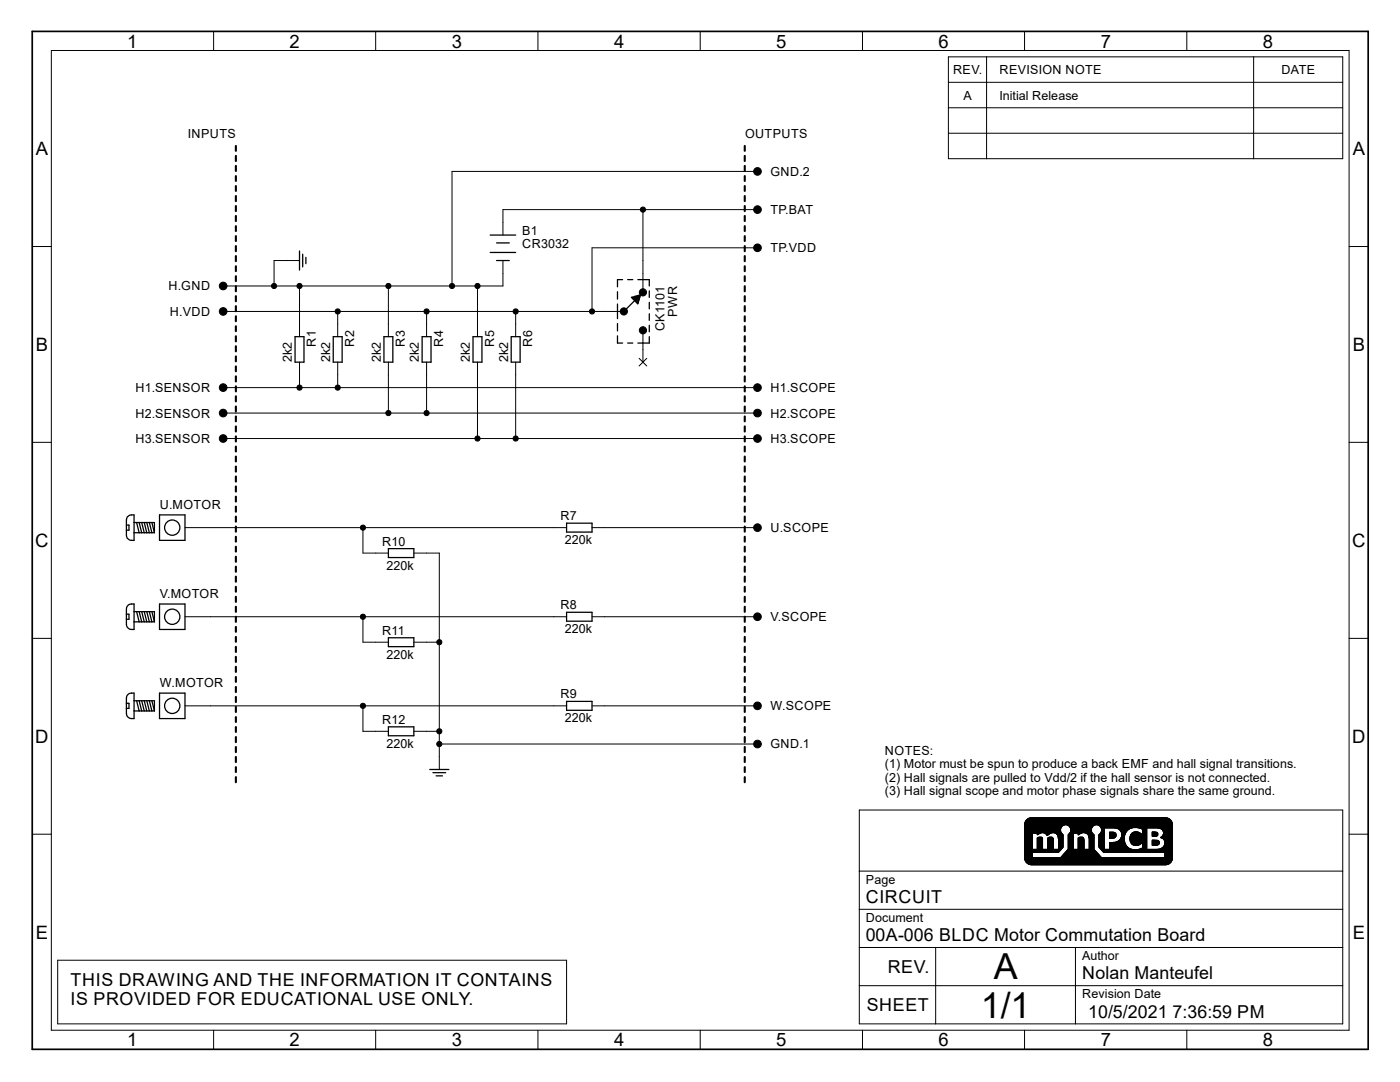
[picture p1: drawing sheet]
<svg xmlns="http://www.w3.org/2000/svg" width="279mm" height="216mm" viewBox="0 0 279 216" stroke-linecap="round" stroke-linejoin="round" font-family="sans-serif">
<path d="M6.4 6.3h266.6v203.1h-266.6z" fill="none" stroke="#000" stroke-width=".34"/>
<g fill="none" stroke="#000" stroke-width=".2">
<path d="M10.2 10.1h259v195.5h-259zM42.6 6.3v3.8M75 6.3v3.8M107.4 6.3v3.8M139.7 6.3v3.8M172.1 6.3v3.8M189.3 11.3h78.7v20.4h-78.7zM189.3 16.4h78.7M196.9 11.3v20.4M204.5 6.3v3.8M236.9 6.3v3.8M250.2 11.3v20.4"/>
<path d="M151.2 34.2h-61v22.9M189.3 21.5h78.7M189.3 26.6h78.7M6.4 49.2h3.8M59.8 57.1v10.1M59.8 52h-5.1v5.1M77.5 57.1v10.1M95.3 57.1v10.1M100.4 52v5.1h-55.9M128.3 41.8v16.5M151.2 41.8h-50.8v5.1M151.2 49.4h-33v12.7"/>
<path d="M269.2 49.2h3.8M44.5 77.3h106.7M44.5 62.1h80M59.8 72.3v5M67.4 62.1v5.1M67.4 72.3v5M77.5 72.3v10.1M85.1 62.1v5.1M85.1 72.3v10.1M95.3 72.3v15.2M102.9 62.1v5.1M102.9 72.3v15.2"/>
<path d="M127.6 71.5l1.5 1.5M128.3 65.9v6.4M129.1 71.5l-1.5 1.5M6.4 88.3h3.8M44.5 82.4h106.7M44.5 87.5h106.7M269.2 88.3h3.8M36.9 105.3h76.2M72.4 105.3v5.1h5.1M82.6 110.4h5.1v43.1M118.2 105.3h33M6.4 127.4h3.8"/>
<path d="M36.9 123.1h76.2M72.4 123.1v5h5.1M82.6 128.1h5.1M118.2 123.1h33M269.2 127.4h3.8M36.9 140.8h76.2M72.4 140.8v5.1h5.1M82.6 145.9h5.1M87.7 148.5h63.5M118.2 140.8h33M6.4 166.5h3.8M171.5 161.6h96.5v42.7h-96.5z"/>
<path d="M171.5 173.8h96.5M204.5 166.5h1.5M204.5 171.3h29.5M204.5 171.2h29.5M204.5 171.1l29.5 .1M204.5 171.1h1.5M204.5 171h1.5M204.5 170.9h1.5M204.5 170.8h1.5M204.5 170.7h1.5M204.5 170.6h1.5M204.5 170.5h1.5"/>
<path d="M204.5 170.4h1.5M204.5 170.3h1.5M204.5 170.2h1.5M204.5 170.1h1.5M204.5 170.1h6.7M204.5 170h6.8M204.5 170h6.9M204.5 169.9h6.9M204.5 169.8h7M204.5 169.7h7.1M204.5 169.6h7.2M204.5 169.5h7.3"/>
<path d="M204.5 169.4h7.3M204.5 169.4h1.5M204.5 169.3h1.5M204.5 169.2h1.5M204.5 169.1h1.5M204.5 169h1.5M204.5 168.9h1.5M204.5 168.8h1.5M204.5 168.7h1.5M204.5 168.6h1.5M204.5 168.5h1.5M204.5 168.4h1.5"/>
<path d="M204.5 168.3h1.5M204.5 168.2h1.5M204.5 168.1h1.5M204.5 168h1.5M204.5 167.9h1.5M204.5 167.8h1.5M204.5 167.7h1.5M204.5 167.6h1.5M204.5 167.5h1.5M204.5 167.4h1.5M204.5 167.3h1.5M204.5 167.2h1.5"/>
<path d="M204.5 167.1h1.5M204.5 167h1.5M204.5 166.9h1.5M204.5 166.8h1.5M204.5 166.7h1.5M204.5 166.6h1.5M204.5 166.4h1.5M204.5 166.3h1.5M204.5 166.2h3.2M204.5 166.2h3.4M204.5 166.2h7.3M204.5 166.1h7.3"/>
<path d="M204.5 166h7.2M204.5 165.9h7.2M204.5 165.8h7.2M204.5 165.7h7.2M204.5 165.6h7.2M204.5 165.5h7.2M204.5 165.4h7.2M204.5 165.3h7.2M204.5 165.2h7.2M204.5 165.1h7.3M204.5 165h7.4M204.5 164.9h7.4"/>
<path d="M204.5 164.9h7.5M204.5 164.8h7.5M204.5 164.8h7.6M204.5 164.6h7.9M204.5 164.6h29.5M204.5 164.5h29.5M204.5 164.4h29.5M204.5 171.5h29.4M204.5 171.4h29.5M204.5 164.3h29.5M204.5 164.3h29.4M204.5 164.2h29.4"/>
<path d="M204.6 171.6h29.3M204.6 164.1h29.3M204.6 171.7h29.2M204.6 164h29.3M204.6 164h29.2M204.6 171.8h29.2M204.6 163.9h29.2M204.7 171.9h29.1M204.7 163.8l29.1 .1M204.7 172h29M204.7 163.8h29M204.8 163.7h28.9"/>
<path d="M204.8 172.1h28.8M204.8 172h28.9M204.8 163.7h28.8M204.9 163.6h28.7M204.9 172.2h28.7M204.9 172.1h28.7M204.9 172.2h28.6M204.9 163.5h28.6M205 163.5h28.5M205.1 172.3h28.3M205.1 163.4h28.3M205.1 163.4h28.2"/>
<path d="M205.2 172.4h28.1M205.2 163.3h28.1M205.3 172.5h27.8M205.4 163.2h27.7M205.4 172.5h27.6M205.5 163.2h27.5M205.7 172.6h27M205.7 163.2h27M207 166.5h.2M207 169.4h1.1M207 169.3h1.1M207 169.2h1.1"/>
<path d="M207 169.1h1.1M207 169h1.1M207 168.9h1.1M207 168.8h1.1M207 168.7h1.1M207 168.6h1.1M207 168.5h1.1M207 168.4h1.1M207 168.3h1.1M207 168.2h1.1M207 168.1h1.1M207 168h1.1"/>
<path d="M207 167.9h1.1M207 167.8h1.1M207 167.7h1.1M207 167.6h1.1M207 167.5h1.1M207 167.4h1.1M207 167.3h1.1M207 167.2h1M207 166.6h.1M207 166.5h.1M207 166.3h.5M207 166.3h.6"/>
<path d="M207.1 167.1h.8M207.2 167.1h.7M207.3 167h.6M207.4 166.4h-.4M208.2 166.2h1.9M208.4 166.2h1.4M208.5 166.3h1.2M208.6 166.3h1M208.7 166.4h.8M208.8 166.5h.5M208.9 166.6h.3M209 166.7h.1"/>
<path d="M209.1 169.4h1.1M209.1 169.3h1.1M209.1 169.2h1.1M209.1 169.1h1.1M209.1 169h1.1M209.1 168.9h1.1M209.1 168.8h1.1M209.1 168.7h1.1M209.1 168.6h1.1M209.1 168.5h1.1M209.1 168.4h1.1M209.1 168.3h1.1"/>
<path d="M209.1 168.2h1.1M209.1 168.1h1.1M209.1 168h1.1M209.1 167.9h1.1M209.1 167.8h1.1M209.1 167.7h1.1M209.1 167.6h1.1M209.1 167.5h1.1M209.1 167.4h1.1M209.1 167.3h1M209.1 167.2h1M209.2 167.2h.9"/>
<path d="M209.2 167.1h.9M209.3 167.1h.8M209.4 167h.6M210.3 166.2h1.5M210.6 166.2h1.2M210.7 166.3h1.2M210.8 166.4h1.2M210.9 166.5h1.2M211 166.5h1.1M211 166.6h1.1M211.1 166.7h1M211.1 166.8h1"/>
<path d="M211.2 167h.9M211.2 166.9h.9M211.2 167.3h.9M211.2 167.2h.9M211.2 167.1h.9M211.2 169.4h.7M211.2 169.3h.7M211.2 169.3h.8M211.2 169.2h.8M211.2 169.1h.9M211.2 169h.9M211.2 168.9h.9"/>
<path d="M211.2 168.8h.9M211.2 168.7h.9M211.2 168.6h.9M211.2 168.5h.9M211.2 168.4h.9M211.2 168.3h.9M211.2 168.2h.9M211.2 168.1h.9M211.2 168h.9M211.2 167.9h.9M211.2 167.8h.9M211.2 167.7h.9"/>
<path d="M211.2 167.6h.9M211.2 167.5h.9M211.2 167.4h.9M211.7 171.1h8.1M211.8 171h7.9M211.8 170.9h7.9M211.9 170.9h7.7M212 170.8h7.5M212 170.7h7.5M212 170.7h7.4M212.1 170.6h7.3M212.1 169.2h-.9"/>
<path d="M212.1 170.6h7.2M212.2 170.5h7.1M212.3 170.5h6.9M212.3 170.4h6.9M212.3 164.7h-7.8M212.4 170.3h6.7M212.5 170.2h6.5M212.5 170.2h6.4M212.6 170.1h6.3M212.7 170h6.1M212.8 169.9h5.9M212.8 169.8h5.9"/>
<path d="M212.9 169.8h5.7M212.9 169.7h5.7M213 169.7h5.5M213 164.6h5.5M213 169.6h5.5M213.1 169.6h5.3M213.1 164.7h5.3M213.1 169.5h5.3M213.2 169.4l5.1 .1M213.2 169.4h1M213.2 169.3h1M213.2 169.2h1"/>
<path d="M213.2 169.1h1M213.2 169h1M213.2 168.9h1M213.2 168.8h1M213.2 168.7h1M213.2 168.6h1M213.2 168.5h1M213.2 168.4h1M213.2 168.3h1M213.2 168.2h1M213.2 168.1h1M213.2 168h1"/>
<path d="M213.2 167.9h1M213.2 167.8h1M213.2 167.7h1M213.2 167.6h1M213.2 167.5h1M213.2 167.4h1M213.2 167.3h1M213.2 167.2h1M213.2 167.1h1M213.2 167h1M213.2 166.9h1M213.2 166.8h1"/>
<path d="M213.2 166.7h1M213.2 166.6h1M213.2 166.5h1M213.2 164.8h5M213.3 166.5h.9M213.3 166.4h.9M213.3 164.8h4.9M213.4 164.8h4.7M213.4 164.9h4.7M213.4 166.3h.8M213.5 166.3h.7M213.5 166.2h2.4"/>
<path d="M213.5 165h4.5M213.5 166.2h2.7M213.5 166.2h4.4M213.5 165.1h4.4M213.6 166.1h4.3M213.6 165.1h4.3M213.6 166h4.3M213.6 165.2h4.3M213.7 165.9h4.1M213.7 165.8h4.1M213.7 165.4h4.1M213.7 165.3h4.1"/>
<path d="M213.7 165.7h4.1M213.7 165.6h4.1M213.7 165.5h4.1M215.2 166.5h.2M215.2 169.4h1.1M215.2 169.3h1.1M215.2 169.2h1.1M215.2 169.1h1.1M215.2 169h1.1M215.2 168.9h1.1M215.2 168.8h1.1M215.2 168.7h1.1"/>
<path d="M215.2 168.6h1.1M215.2 168.5h1.1M215.2 168.4h1.1M215.2 168.3h1.1M215.2 168.2h1.1M215.2 168.1h1.1M215.2 168h1.1M215.2 167.9h1.1M215.2 167.8h1.1M215.2 167.7h1.1M215.2 167.6h1.1M215.2 167.5h1.1"/>
<path d="M215.2 167.4h1.1M215.2 167.3h1.1M215.2 167.2l1.1 .1M215.2 167.2h1M215.2 166.5h.1M215.2 166.3h.5M215.2 166.6h.1M215.3 167.1h.9M215.5 167h.6M215.6 166.4h-.4M216.4 166.2h1.6M216.7 166.2h1.3"/>
<path d="M216.8 166.3h1.2M216.8 166.3h1.3M216.9 166.4h1.3M217 166.5h1.2M217.1 166.5h1.2M217.1 166.6h1.2M217.2 166.6h1.1M217.2 166.7h1.1M217.3 166.8h1M217.3 166.9h1M217.3 167.2h1M217.3 167.1h1"/>
<path d="M217.3 167h1M217.4 169.4h.9M217.4 169.3h.9M217.4 169.2h.9M217.4 169.1h.9M217.4 169h.9M217.4 168.9h.9M217.4 168.8h.9M217.4 168.7h.9M217.4 168.6h.9M217.4 168.5h.9M217.4 168.4h.9"/>
<path d="M217.4 168.3h.9M217.4 168.2h.9M217.4 168.1h.9M217.4 168h.9M217.4 167.9h.9M217.4 167.8h.9M217.4 167.7h.9M217.4 167.6h.9M217.4 167.5h.9M217.4 167.4h.9M217.4 167.3h.9M219.1 164.6h14.9"/>
<path d="M219.2 164.7h14.8M219.3 169.1h1M219.3 169h1M219.3 168.9h1M219.3 168.8h1M219.3 168.7h1M219.3 168.6h1M219.3 168.5h1M219.3 168.4h1M219.3 168.3h1M219.3 168.2h1M219.3 168.1h1"/>
<path d="M219.3 168h1M219.3 167.9h1M219.3 167.8h1M219.3 167.7h1M219.3 167.6h1M219.3 167.5h1M219.3 167.4h1M219.3 167.3h1M219.3 167.2h1M219.3 167.1h1M219.3 167h1M219.3 166.9h1"/>
<path d="M219.3 166.8h1M219.3 166.7h1M219.3 166.6h1M219.3 166.5h1M219.4 169.1h.9M219.4 166.5h.9M219.4 169.2h.9M219.4 164.8h14.6M219.5 169.2h.8M219.5 166.4h.8M219.5 164.8h14.5M219.5 169.3h.8"/>
<path d="M219.5 164.9h14.5M219.6 169.4h.7M219.6 169.3h.7M219.6 166.3h.7M219.6 164.9h14.4M219.6 166.2h.7M219.6 165h14.4M219.7 169.4l6.2 .1M219.7 166.2h.6M219.7 169.5h6.4M219.7 166.1h.6M219.7 165.1h14.3"/>
<path d="M219.8 169.5h14.2M219.8 166h.5M219.8 165.2h6.1M219.8 165.2h6.3M219.8 169.6h14.2M219.8 165.9h.5M219.8 165.3h.5M219.8 165.8h.5M219.8 165.7h.5M219.8 165.6h.5M219.8 165.5h.5M219.8 165.4h.5"/>
<path d="M219.9 169.7h14.1M220 169.8h14M220.1 169.9h13.9M220.1 170h13.9M220.2 170h13.8M220.3 170.1h13.7M221.4 166.5h1.3M221.4 169.4h4.2M221.4 169.3h4.1M221.4 169.3h4M221.4 169.2h3.9M221.4 169.1h3.7"/>
<path d="M221.4 169h3.7M221.4 169h3.6M221.4 168.9h3.5M221.4 168.8h3.4M221.4 168.7h3.4M221.4 168.7h3.3M221.4 168.6h3.3M221.4 168.5h3.3M221.4 168.5h3.2M221.4 168.4h3.2M221.4 168.3l3.2 .1M221.4 168.3h3.1"/>
<path d="M221.4 168.2h3.1M221.4 168.1h3.1M221.4 167.3h.5M221.4 167.2h1.1M221.4 167.1h1.1M221.4 167.1h1.2M221.4 167h1.2M221.4 166.9h1.3M221.4 166.8h1.3M221.4 166.7h1.3M221.4 166.6h1.3M221.4 166.4h1.3"/>
<path d="M221.4 166.3h1.3M221.4 166.3h1.2M221.4 166.2h1.2M221.4 166.2h1.1M221.4 166.1h1.1M221.4 166h.8M222.2 168.1h2.3M222.4 167.2l-1 .1M222.7 166.9l-1.3 .1M222.8 168h1.7M222.9 167.9h1.6M222.9 165.3h2.7"/>
<path d="M223 167.9h1.4M223.1 165.4h2.4M223.1 167.9h1.3M223.1 165.4h2.3M223.2 167.8h1.2M223.2 165.4h2.2M223.3 167.7h1.1M223.3 165.5h2M223.4 167.7h1M223.4 165.5h1.9M223.4 167.6h1M223.5 167.6h.9"/>
<path d="M223.5 165.7h1.6M223.5 165.6h1.6M223.5 167.5h.9M223.6 165.7h1.4M223.6 167.4h.8M223.6 165.8h1.4M223.6 167.3h.8M223.6 165.8h1.3M223.7 167.3h.7M223.7 165.9h1.1M223.7 167.2h.7M223.7 167.1h.7"/>
<path d="M223.7 166h1.1M223.8 167.1h.6M223.8 167h.6M223.8 166.1h.9M223.8 166h.9M223.8 166.9h.6M223.8 166.8h.6M223.8 166.2h.8M223.8 166.2h.9M223.9 166.5h.6M223.9 166.8h.6M223.9 166.7h.6"/>
<path d="M223.9 166.6h.6M223.9 166.4h.7M223.9 166.3h.7M225.5 167.6h3.4M225.5 167.5h3.4M225.5 167.4h3.4M225.5 167.3h3.4M225.5 167.2h3.4M225.5 167.1h3.4M225.6 167.9h3.3M225.6 167.8h3.3M225.6 167.7h3.3"/>
<path d="M225.6 167.6h3.3M225.6 167h3.3M225.6 166.9h3.3M225.6 166.8h3.3M225.6 168h3.3M225.6 166.7h3.3M225.6 166.6h3.3M225.7 168.1h3.2M225.7 166.6h3.2M225.7 166.5h3.2M225.7 168.2h2.2M225.7 166.5h2.2"/>
<path d="M225.8 166.5h2M225.8 168.3h2M225.8 168.2h2.1M225.8 166.4h2M225.8 168.4h1.9M225.8 166.3h1.9M225.9 168.4h1.7M225.9 166.3h1.7M225.9 166.2h1.7M226 168.5h1.5M226 166.2h1.5M226.1 168.6h1.3"/>
<path d="M226.1 168.5h1.4M226.1 166.2h1.3M226.1 166.1h1.3M226.2 168.6h1.1M226.3 166h.9M226.4 168.7h.7M226.4 166h.7M227.1 169.5h6.9M227.1 165.2h6.9M227.2 169.5h6.8M227.2 165.2h6.8M227.6 169.4h1.3"/>
<path d="M227.6 165.3h1.3M227.7 169.3h1.2M227.8 169.3h1.1M227.8 165.4h1.1M227.9 169.2h1M227.9 165.4h1M228 169.2h.9M228 165.5h.9M228 166.5h.9M228 169.1h.9M228 169h.9M228 168.9h.9"/>
<path d="M228 168.8h.9M228 168.7h.9M228 168.6h.9M228 168.5h.9M228 168.4h.9M228 168.3h.9M228 168.2h.9M228 166.4h.9M228 166.3h.9M228 166.2h.9M228 166.1h.9M228 166h.9"/>
<path d="M228 165.9h.9M228 165.8h.9M228 165.7h.9M228 165.6h.9M230 166.5h1.1M230 168.7h.7M230 168.6h1.1M230 168.5h1.2M230 168.4h1.3M230 168.3h1.3M230 168.3h1.4M230 168.2h1.4"/>
<path d="M230 168.1h1.4M230 168h1.4M230 167.9h1.3M230 167.8h1.2M230 167.7h1.1M230 167.6h.9M230 166.9h.6M230 166.8h.8M230 166.8h.9M230 166.8h1M230 166.7h1M230 166.6h1.1"/>
<path d="M230 166.4h1.1M230 166.3h1.1M230 166.2h1.1M230 166.2h1M230 166.1h1M230 166h.8M230 166h.5M231.1 168.6l-1.1 .1M231.1 166.6l-1.1 .1M231.5 169.4h2.5M231.5 165.3h2.5M231.6 169.3h2.4"/>
<path d="M231.6 167.1h2.4M231.6 165.4h2.4M231.6 167.2h2.4M231.7 169.3h2.3M231.7 167h2.3M231.8 169.2h2.2M231.8 167h2.2M231.8 165.4h2.2M231.8 167.2h2.2M231.9 165.5h2.1M231.9 169.2h2.1M231.9 166.9h2.1"/>
<path d="M231.9 166.8h2.1M232 169.1h2M232 167.3h2M232 166.8h2M232 165.6h2M232 165.7h2M232.1 169.1h1.9M232.1 167.3h1.9M232.1 166.7h1.9M232.1 165.7h1.9M232.1 169h1.9M232.1 167.4h1.9"/>
<path d="M232.1 166.6h1.9M232.1 165.8h1.9M232.2 166.5h1.8M232.2 169h1.8M232.2 166.4h1.8M232.2 166h1.8M232.2 165.9h1.8M232.2 168.9h1.8M232.2 167.5h1.8M232.2 167.4h1.8M232.2 166.3h1.8M232.2 166.2h1.8"/>
<path d="M232.2 166.1h1.8M232.3 168.8h1.7M232.3 167.6h1.7M232.3 168.7h1.7M232.4 168.7h1.6M232.4 167.7h1.6M232.4 168.6h1.6M232.4 167.8h1.6M232.5 168.5h1.5M232.5 168.4h1.5M232.5 168.3h1.5M232.5 168.2h1.5"/>
<path d="M232.5 168.1h1.5M232.5 168h1.5M232.5 167.9h1.5M232.5 171.1h1.5M232.5 171h1.5M232.5 170.9h1.5M232.5 170.8h1.5M232.5 170.7h1.5M232.5 170.6h1.5M232.5 170.5h1.5M232.5 170.4h1.5M232.5 170.3h1.5"/>
<path d="M232.5 170.2h1.5M232.5 170.1h1.5M233.9 171.7h-29.3M234 171.4h-29.5M269.2 166.5h3.8M11.5 191.6h101.6v12.7h-101.6zM171.5 181.4h96.5M171.5 189.1h96.5M171.5 196.7h96.5M186.7 189.1v15.2M214.6 189.1v15.2M42.6 205.6v3.8"/>
<path d="M75 205.6v3.8M107.4 205.6v3.8M139.7 205.6v3.8M172.1 205.6v3.8M204.5 205.6v3.8M236.9 205.6v3.8"/>
<circle cx="151.2" cy="34.2" r=".76"/>
<circle cx="44.5" cy="57.1" r=".76"/>
<circle cx="54.7" cy="57.1" r=".51"/>
<circle cx="59.8" cy="57.1" r=".51"/>
<circle cx="77.5" cy="57.1" r=".51"/>
<circle cx="90.2" cy="57.1" r=".51"/>
<circle cx="95.3" cy="57.1" r=".51"/>
<circle cx="128.3" cy="41.8" r=".51"/>
<circle cx="128.3" cy="58.3" r=".72"/>
<circle cx="151.2" cy="41.8" r=".76"/>
<circle cx="151.2" cy="49.4" r=".76"/>
<circle cx="44.5" cy="62.1" r=".76"/>
<circle cx="44.5" cy="77.3" r=".76"/>
<circle cx="59.8" cy="77.3" r=".51"/>
<circle cx="67.4" cy="77.3" r=".51"/>
<circle cx="67.4" cy="62.1" r=".51"/>
<circle cx="85.1" cy="62.1" r=".51"/>
<circle cx="102.9" cy="62.1" r=".51"/>
<circle cx="118.1" cy="62.1" r=".51"/>
<circle cx="124.5" cy="62.1" r=".72"/>
<circle cx="128.3" cy="65.9" r=".72"/>
<circle cx="151.2" cy="77.3" r=".76"/>
<circle cx="44.5" cy="87.5" r=".76"/>
<circle cx="44.5" cy="82.4" r=".76"/>
<circle cx="77.5" cy="82.4" r=".51"/>
<circle cx="85.1" cy="82.4" r=".51"/>
<circle cx="95.3" cy="87.5" r=".51"/>
<circle cx="102.9" cy="87.5" r=".51"/>
<circle cx="151.2" cy="87.5" r=".76"/>
<circle cx="151.2" cy="82.4" r=".76"/>
<circle cx="72.4" cy="105.3" r=".51"/>
<circle cx="151.2" cy="105.3" r=".76"/>
<circle cx="72.4" cy="123.1" r=".51"/>
<circle cx="87.7" cy="128.1" r=".51"/>
<circle cx="151.2" cy="123.1" r=".76"/>
<circle cx="72.4" cy="140.8" r=".51"/>
<circle cx="87.7" cy="145.9" r=".51"/>
<circle cx="87.7" cy="148.5" r=".51"/>
<circle cx="151.2" cy="148.5" r=".76"/>
<circle cx="151.2" cy="140.8" r=".76"/>
</g>
<g fill="#000">
<circle cx="151.2" cy="34.2" r=".76"/>
<circle cx="44.5" cy="57.1" r=".76"/>
<circle cx="54.7" cy="57.1" r=".51"/>
<circle cx="59.8" cy="57.1" r=".51"/>
<circle cx="77.5" cy="57.1" r=".51"/>
<circle cx="90.2" cy="57.1" r=".51"/>
<circle cx="95.3" cy="57.1" r=".51"/>
<circle cx="128.3" cy="41.8" r=".51"/>
<circle cx="128.3" cy="58.3" r=".72"/>
<circle cx="151.2" cy="41.8" r=".76"/>
<circle cx="151.2" cy="49.4" r=".76"/>
<circle cx="44.5" cy="62.1" r=".76"/>
<circle cx="44.5" cy="77.3" r=".76"/>
<circle cx="59.8" cy="77.3" r=".51"/>
<circle cx="67.4" cy="77.3" r=".51"/>
<circle cx="67.4" cy="62.1" r=".51"/>
<circle cx="85.1" cy="62.1" r=".51"/>
<circle cx="102.9" cy="62.1" r=".51"/>
<circle cx="118.1" cy="62.1" r=".51"/>
<circle cx="124.5" cy="62.1" r=".72"/>
<circle cx="128.3" cy="65.9" r=".72"/>
<circle cx="151.2" cy="77.3" r=".76"/>
<circle cx="44.5" cy="87.5" r=".76"/>
<circle cx="44.5" cy="82.4" r=".76"/>
<circle cx="77.5" cy="82.4" r=".51"/>
<circle cx="85.1" cy="82.4" r=".51"/>
<circle cx="95.3" cy="87.5" r=".51"/>
<circle cx="102.9" cy="87.5" r=".51"/>
<circle cx="151.2" cy="87.5" r=".76"/>
<circle cx="151.2" cy="82.4" r=".76"/>
<circle cx="72.4" cy="105.3" r=".51"/>
<circle cx="151.2" cy="105.3" r=".76"/>
<circle cx="72.4" cy="123.1" r=".51"/>
<circle cx="87.7" cy="128.1" r=".51"/>
<circle cx="151.2" cy="123.1" r=".76"/>
<circle cx="72.4" cy="140.8" r=".51"/>
<circle cx="87.7" cy="145.9" r=".51"/>
<circle cx="87.7" cy="148.5" r=".51"/>
<circle cx="151.2" cy="148.5" r=".76"/>
<circle cx="151.2" cy="140.8" r=".76"/>
</g>
<g fill="none" stroke="#000" stroke-width=".25">
<path d="M59.8 50.1v3.8M60.4 50.7v2.6M61 51.4v1.2M97.8 46.9h5.1M97.8 50.4h5.1M99.1 52h2.5M99.1 48.5h2.5M123.2 58.2v1.5M124.2 55.8h-1v1.4M125.3 55.8h1M126 59.4l1.8-.6-.5 1.8zM126 59.4h1.7"/>
<path d="M126.2 59.5h1.4M126.4 59.7h1.2M126.6 59.9h.9M126.7 59.1h1M127.3 59h.5M127.3 55.8h2.3v1.3M127.6 59.1l-3.1 3M129.6 58v1.4M58.9 67.2h1.8v5.1h-1.8zM66.5 67.2h1.8v5.1h-1.8zM76.6 67.2h1.8v5.1h-1.8zM84.2 67.2h1.8v5.1h-1.8z"/>
<path d="M94.4 67.2h1.8v5.1h-1.8zM102 67.2h1.8v5.1h-1.8zM123.2 67v1.5h1M123.2 60.7v2.9M123.2 64.6v1.4M125.3 68.5h1M126.8 60.1h.6M127 60.3h.4M127.2 60.5h.1M129.6 60.3v1.3M129.6 62.6v1.3M129.6 64.9v1.3"/>
<path d="M129.6 67.2v1.3h-2.3M25.2 104.8h.5v1h-.5M25.4 103.2a1.27 1.27 0 0 1 1.4-.5v5.1a1.17 1.17 0 0 1-1.6-1v-3zM26.8 104.3h4v2M26.8 106.3h4M27.3 104.3l.5 2M27.8 104.3l.5 2M28.3 104.3l.5 2M28.8 104.3l.5 2M29.3 104.3l.5 2M29.8 104.3l.5 2M30.3 104.3l.5 2"/>
<path d="M31.8 102.7h5.1v5.1h-5.1zM77.5 109.5h5.1v1.8h-5.1zM113.1 104.4h5.1v1.8h-5.1zM25.2 122.6h.5v1h-.5M25.4 120.9a1.27 1.27 0 0 1 1.4-.4v5.1a1.17 1.17 0 0 1-1.6-1v-3.1zM25.7 138.5l1.1-.2v5.1a1.17 1.17 0 0 1-1.6-1v-3.1l.2-.6zM26.8 122h4v2.1M26.8 139.8h4v2.1M26.8 124.1h4M27.3 122l.5 2.1M27.3 139.8l.5 2.1M27.8 122l.5 2.1"/>
<path d="M27.8 139.8l.5 2.1M28.3 122l.5 2.1M28.3 139.8l.5 2.1M28.8 122l.5 2.1M28.8 139.8l.5 2.1M29.3 122l.5 2.1M29.3 139.8l.5 2.1M29.8 122l.5 2.1M29.8 139.8l.5 2.1M30.3 122l.5 2.1M30.3 139.8l.5 2.1M31.8 120.5h5.1v5.1h-5.1z"/>
<path d="M31.8 138.3h5.1v5.1h-5.1zM77.5 127.3h5.1v1.7h-5.1zM113.1 122.2h5.1v1.8h-5.1zM113.1 140h5.1v1.7h-5.1zM25.2 140.3h.5v1.1h-.5M26.8 141.9h4M77.5 145h5.1v1.8h-5.1zM85.8 153.5h3.8M86.4 154.2h2.5M87 154.8h1.3"/>
<circle cx="34.4" cy="105.3" r="1.53"/>
<circle cx="34.4" cy="123.1" r="1.53"/>
<circle cx="34.4" cy="140.8" r="1.53"/>
</g>
<g fill="none" stroke="#000" stroke-width=".42">
<path d="M47.1 29.1v1M47.1 31.1v1M47.1 33.1v1M47.1 35.1v1M47.1 37.1v1M47.1 39.1v1M148.6 29.1v1M148.6 31.1v1M148.6 33.1v1M148.6 35.1v1M148.6 37.1v1M148.6 39.1v1"/>
<path d="M47.1 41.1v1M47.1 43.1v1M47.1 45.1v1M47.1 47.1v1M47.1 49.1v1M47.1 51.1v1M47.1 53.1v1M47.1 55.1v1M47.1 57.1v1M47.1 59.1v1M148.6 41.1v1M148.6 43.1v1"/>
<path d="M148.6 45.1v1M148.6 47.1v1M148.6 49.1v1M148.6 51.1v1M148.6 53.1v1M148.6 55.1v1M148.6 57.1v1M148.6 59.1v1M47.1 61.1v1M47.1 63.1v1M47.1 65.1v1M47.1 67.1v1"/>
<path d="M47.1 69.1v1M47.1 71.1v1M47.1 73.1v1M47.1 75.1v1M47.1 77.1v1M47.1 79.1v1M148.6 61.1v1M148.6 63.1v1M148.6 65.1v1M148.6 67.1v1M148.6 69.1v1M148.6 71.1v1"/>
<path d="M148.6 73.1v1M148.6 75.1v1M148.6 77.1v1M148.6 79.1v1M47.1 81.1v1M47.1 83.1v1M47.1 85.1v1M47.1 87.1v1M47.1 89.1v1M47.1 91.1v1M47.1 93.1v1M47.1 95.1v1"/>
<path d="M47.1 97.1v1M47.1 99.1v1M148.6 81.1v1M148.6 83.1v1M148.6 85.1v1M148.6 87.1v1M148.6 89.1v1M148.6 91.1v1M148.6 93.1v1M148.6 95.1v1M148.6 97.1v1M148.6 99.1v1"/>
<path d="M47.1 101.1v1M47.1 103.1v1M47.1 105.1v1M47.1 107.1v1M47.1 109.1v1M47.1 111.1v1M47.1 113.1v1M47.1 115.1v1M47.1 117.1v1M47.1 119.1v1M148.6 101.1v1M148.6 103.1v1"/>
<path d="M148.6 105.1v1M148.6 107.1v1M148.6 109.1v1M148.6 111.1v1M148.6 113.1v1M148.6 115.1v1M148.6 117.1v1M148.6 119.1v1M47.1 121.1v1M47.1 123.1v1M47.1 125.1v1M47.1 127.1v1"/>
<path d="M47.1 129.1v1M47.1 131.1v1M47.1 133.1v1M47.1 135.1v1M47.1 137.1v1M47.1 139.1v1M148.6 121.1v1M148.6 123.1v1M148.6 125.1v1M148.6 127.1v1M148.6 129.1v1M148.6 131.1v1"/>
<path d="M148.6 133.1v1M148.6 135.1v1M148.6 137.1v1M148.6 139.1v1M47.1 141.1v1M47.1 143.1v1M47.1 145.1v.9M47.1 147.1v1M47.1 149.1v1M47.1 151v1.1M47.1 153.1v1M47.1 155.1v1"/>
<path d="M148.6 141.1v1M148.6 143.1v1M148.6 145.1v.9M148.6 147.1v1M148.6 149.1v1M148.6 151v1.1M148.6 153.1v1M148.6 155.1v1"/>
</g>
<g font-size="7.2">
<text x="198.3" y="195.4">A</text>
<text x="195.7" y="203">1/1</text>
</g>
<g font-size="3.7">
<text x="25.4" y="9.5">1</text>
<text x="57.8" y="9.5">2</text>
<text x="90.2" y="9.5">3</text>
<text x="122.6" y="9.5">4</text>
<text x="154.9" y="9.5">5</text>
<text x="187.3" y="9.5">6</text>
<text x="219.7" y="9.5">7</text>
<text x="252" y="9.5">8</text>
<text x="7.2" y="30.9">A</text>
<text x="270" y="30.9">A</text>
<text x="7.2" y="70">B</text>
<text x="270" y="70">B</text>
<text x="7" y="109.1">C</text>
<text x="269.8" y="109.1">C</text>
<text x="7" y="148.3">D</text>
<text x="269.8" y="148.3">D</text>
<text x="7.2" y="187.3">E</text>
<text x="270" y="187.3">E</text>
<text x="25.4" y="208.8">1</text>
<text x="57.8" y="208.8">2</text>
<text x="90.2" y="208.8">3</text>
<text x="122.6" y="208.8">4</text>
<text x="154.9" y="208.8">5</text>
<text x="187.3" y="208.8">6</text>
<text x="219.7" y="208.8">7</text>
<text x="252" y="208.8">8</text>
</g>
<g font-size="3.6">
<text x="172.8" y="180.2">CIRCUIT</text>
<text x="172.8" y="187.8">00A-006 BLDC Motor Commutation Board</text>
<text x="14.1" y="196.7">THIS DRAWING AND THE INFORMATION IT CONTAINS</text>
<text x="177.2" y="194.1">REV.</text>
<text x="215.9" y="195.4">Nolan Manteufel</text>
<text x="14.1" y="200.5">IS PROVIDED FOR EDUCATIONAL USE ONLY.</text>
<text x="173" y="201.8">SHEET</text>
<text x="217.2" y="203">10/5/2021 7:36:59 PM</text>
</g>
<g font-size="2.5">
<text x="190.2" y="14.8">REV.</text>
<text x="199.5" y="14.8">REVISION NOTE</text>
<text x="255.7" y="14.8">DATE</text>
<text x="192.3" y="19.9">A</text>
<text x="199.5" y="19.9">Initial Release</text>
<text x="37.5" y="27.5">INPUTS</text>
<text x="148.7" y="27.5">OUTPUTS</text>
<text x="153.8" y="35.1">GND.2</text>
<text x="104.2" y="46.9">B1</text>
<text x="153.8" y="42.7">TP.BAT</text>
<text x="104.2" y="49.4">CR3032</text>
<text x="153.8" y="50.3">TP.VDD</text>
<text x="33.6" y="58">H.GND</text>
<text x="33.9" y="63">H.VDD</text>
<text x="135.2" y="63.2" transform="rotate(-90 135.2 63.2)">PWR</text>
<text x="63" y="69.2" transform="rotate(-90 63 69.2)">R1</text>
<text x="70.7" y="69.2" transform="rotate(-90 70.7 69.2)">R2</text>
<text x="80.8" y="69.2" transform="rotate(-90 80.8 69.2)">R3</text>
<text x="88.4" y="69.2" transform="rotate(-90 88.4 69.2)">R4</text>
<text x="98.6" y="69.2" transform="rotate(-90 98.6 69.2)">R5</text>
<text x="106.2" y="69.2" transform="rotate(-90 106.2 69.2)">R6</text>
<text x="132.6" y="66.1" transform="rotate(-90 132.6 66.1)">CK1101</text>
<text x="58.3" y="72.3" transform="rotate(-90 58.3 72.3)">2k2</text>
<text x="65.9" y="72.3" transform="rotate(-90 65.9 72.3)">2k2</text>
<text x="76" y="72.3" transform="rotate(-90 76 72.3)">2k2</text>
<text x="83.6" y="72.3" transform="rotate(-90 83.6 72.3)">2k2</text>
<text x="93.8" y="72.3" transform="rotate(-90 93.8 72.3)">2k2</text>
<text x="101.4" y="72.3" transform="rotate(-90 101.4 72.3)">2k2</text>
<text x="27" y="78.2">H1.SENSOR</text>
<text x="27" y="83.3">H2.SENSOR</text>
<text x="153.8" y="83.3">H2.SCOPE</text>
<text x="153.8" y="78.2">H1.SCOPE</text>
<text x="27" y="88.4">H3.SENSOR</text>
<text x="153.8" y="88.4">H3.SCOPE</text>
<text x="31.9" y="101.5">U.MOTOR</text>
<text x="111.8" y="103.8">R7</text>
<text x="153.8" y="106.2">U.SCOPE</text>
<text x="76.3" y="108.9">R10</text>
<text x="77.1" y="113.7">220k</text>
<text x="112.7" y="108.6">220k</text>
<text x="31.9" y="119.3">V.MOTOR</text>
<text x="111.8" y="121.6">R8</text>
<text x="153.8" y="124">V.SCOPE</text>
<text x="76.3" y="126.6">R11</text>
<text x="77.1" y="131.4">220k</text>
<text x="112.7" y="126.4">220k</text>
<text x="31.9" y="137">W.MOTOR</text>
<text x="111.8" y="139.3">R9</text>
<text x="153.8" y="141.7">W.SCOPE</text>
<text x="76.3" y="144.4">R12</text>
<text x="77.1" y="149.2">220k</text>
<text x="112.7" y="144.1">220k</text>
<text x="153.8" y="149.4">GND.1</text>
<text x="176.6" y="153.3">(1) Motor must be spun to produce a back EMF and hall signal transitions.</text>
<text x="176.6" y="156">(2) Hall signals are pulled to Vdd/2 if the hall sensor is not connected.</text>
<text x="176.6" y="150.6">NOTES:</text>
<text x="176.6" y="158.6">(3) Hall signal scope and motor phase signals share the same ground.</text>
<text x="172.8" y="176.4">Page</text>
<text x="172.8" y="184">Document</text>
<text x="215.9" y="191.6">Author</text>
<text x="215.9" y="199.2">Revision Date</text>
</g>
</svg>
